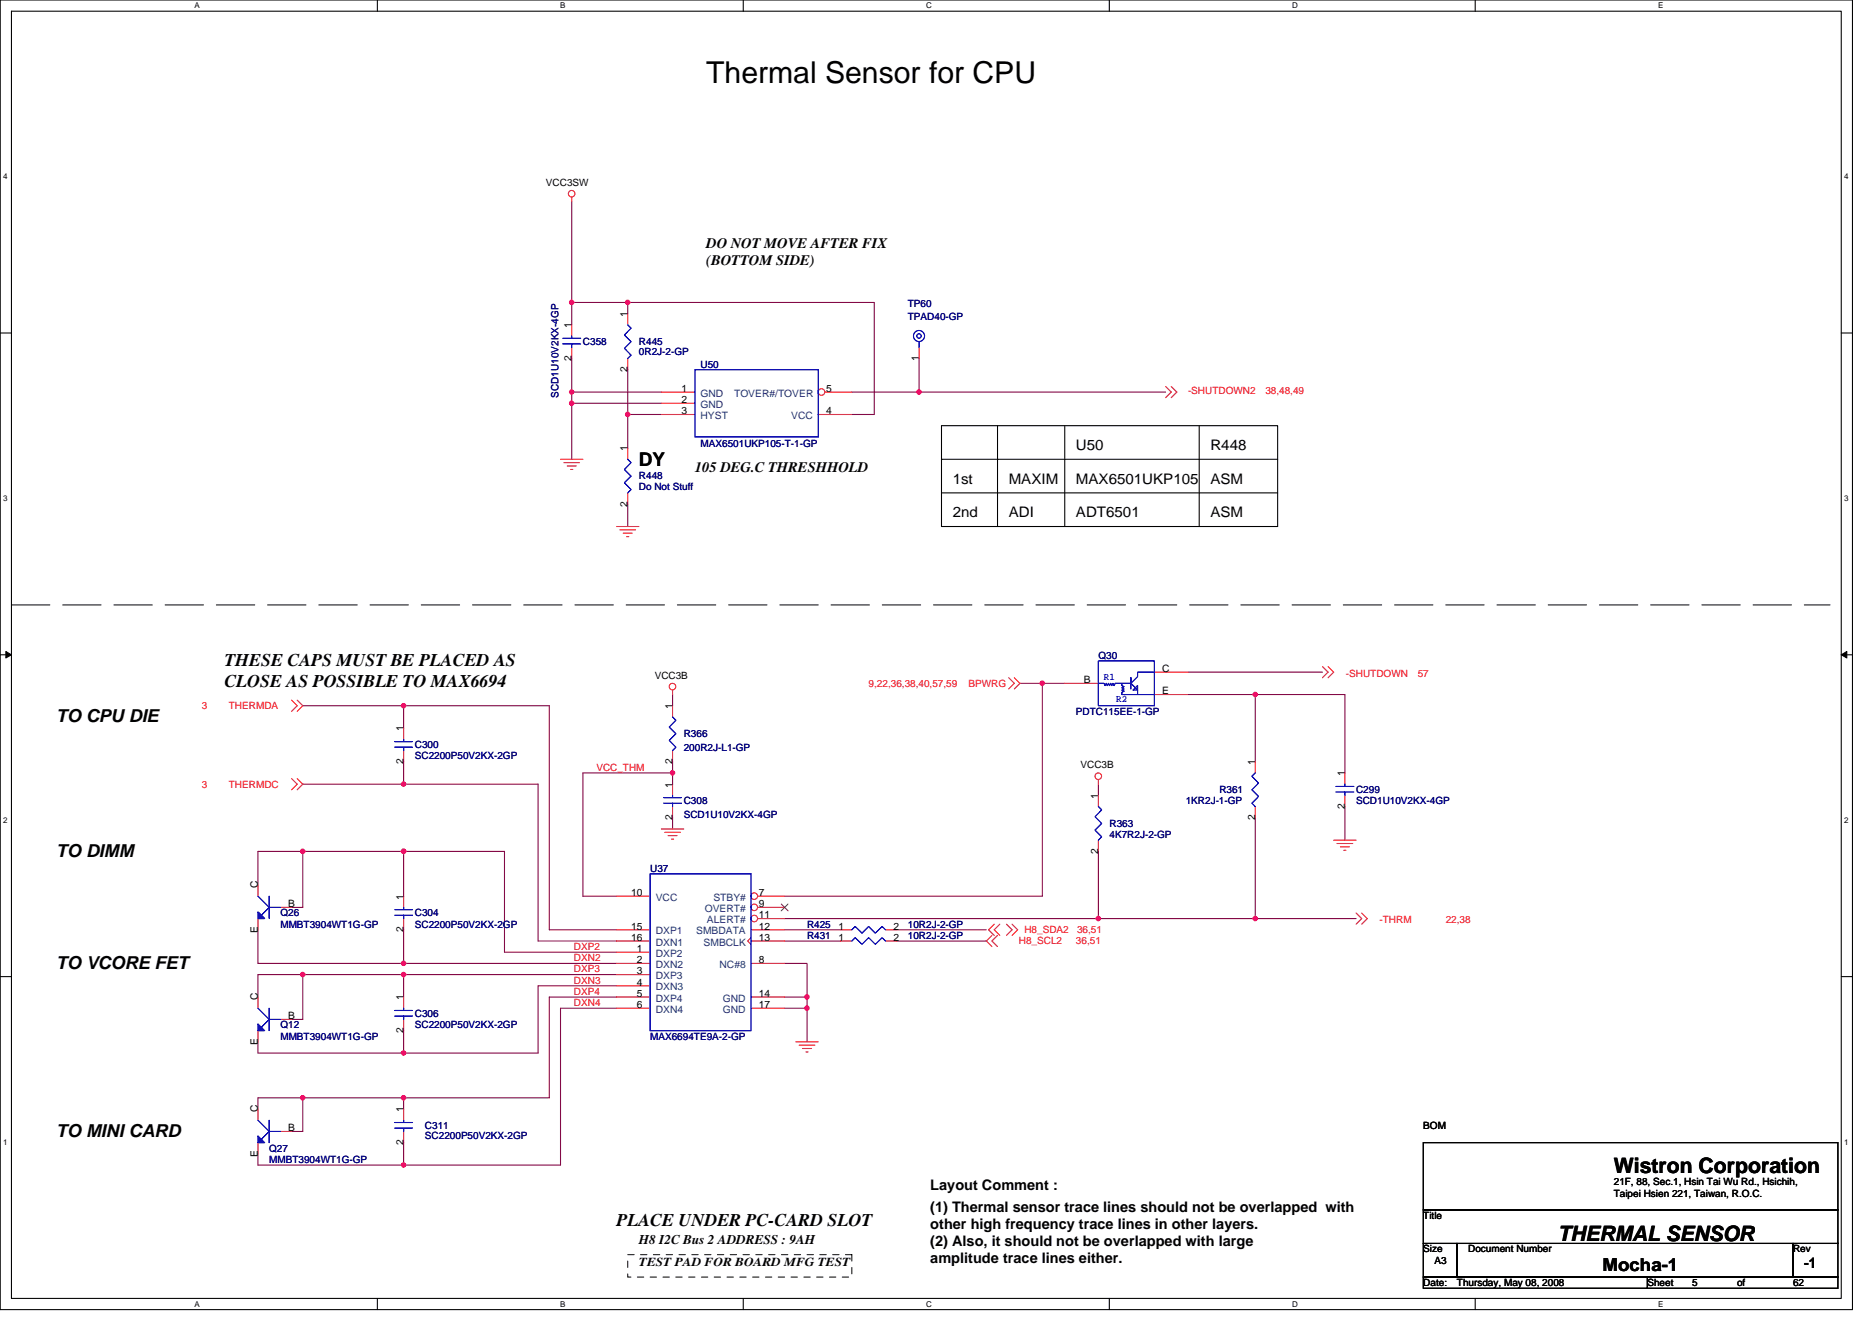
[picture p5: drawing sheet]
<svg xmlns="http://www.w3.org/2000/svg" width="297mm" height="210mm" viewBox="0 0 297 210" stroke-linecap="round" stroke-linejoin="round" font-family="sans-serif">
<path d="M0 0h293.9v207.9h-293.9zM1.8 1.8h290.4v204.3h-290.4z" fill="none" stroke="#000" stroke-width=".17"/>
<g fill="#fff">
<path d="M30.8 .2h.9v1.4h-.9z"/>
<path d="M30.8 206.3h.9v1.4h-.9z"/>
</g>
<path d="M59.9 0v1.8M59.9 206.1v1.8" fill="none" stroke="#000" stroke-width=".17"/>
<g fill="#fff">
<path d="M88.9 .2h.8v1.4h-.8z"/>
<path d="M88.9 206.3h.8v1.4h-.8z"/>
</g>
<path d="M117.9 0v1.8M117.9 206.1v1.8" fill="none" stroke="#000" stroke-width=".17"/>
<g fill="#fff">
<path d="M147 .2h.9v1.4h-.9z"/>
<path d="M147 206.3h.9v1.4h-.9z"/>
</g>
<path d="M176 0v1.8M176 206.1v1.8" fill="none" stroke="#000" stroke-width=".17"/>
<g fill="#fff">
<path d="M205 .2h.9v1.4h-.9z"/>
<path d="M205 206.3h.9v1.4h-.9z"/>
</g>
<path d="M234.1 0v1.8M234.1 206.1v1.8" fill="none" stroke="#000" stroke-width=".17"/>
<g fill="#fff">
<path d="M263.1 .2h.8v1.4h-.8z"/>
<path d="M263.1 206.3h.8v1.4h-.8z"/>
<path d="M.5 27.3h.7v1.4h-.7z"/>
<path d="M292.6 27.3h.7v1.4h-.7z"/>
<path d="M.5 78.4h.7v1.4h-.7z"/>
<path d="M292.6 78.4h.7v1.4h-.7z"/>
</g>
<path d="M0 52.9h1.8M292.2 52.9h1.7" fill="none" stroke="#000" stroke-width=".17"/>
<g fill="#fff">
<path d="M.5 129.5h.7v1.4h-.7z"/>
<path d="M292.6 129.5h.7v1.4h-.7z"/>
</g>
<path d="M0 103.9h1.8M292.2 103.9h1.7" fill="none" stroke="#000" stroke-width=".17"/>
<path d="M.9 103.4l.9 .5-.9 .5zM292.2 103.9l.8-.5v1z" fill="#000" stroke="#000" stroke-width=".16"/>
<g fill="#fff">
<path d="M.5 180.5h.7v1.4h-.7z"/>
<path d="M292.6 180.5h.7v1.4h-.7z"/>
</g>
<g fill="none" stroke="#000" stroke-width=".17">
<path d="M149.4 72.9h53.3M149.4 78.2h53.3M149.4 67.6h53.3v16h-53.3zM158.3 67.6v16M168.9 67.6v16M190.3 67.6v16M0 155h1.8M292.2 155h1.7M225.8 197.4h5.4v5.3h-5.4zM225.8 181.4h65.8v10.6h-65.8zM225.8 192h65.8v5.4h-65.8zM231.2 197.4h53.3v5.3h-53.3z"/>
<path d="M284.5 197.4h7.1v5.3h-7.1zM225.8 202.7h35.6v1.8h-35.6zM261.4 202.7h30.2v1.8h-30.2z"/>
</g>
<g fill="none" stroke="#800040" stroke-width=".17">
<path d="M90.7 32v16M90.7 48v3.6M90.7 56.9v5.3M90.7 48h8.9v1.8M99.6 58.7v7.1M99.6 48h39.1v17.8h-3.5M145.8 56.9v5.3M90.7 62.2v1.8M90.7 64v8.9M90.7 64h14.2M90.7 62.2h14.2M99.6 65.8h5.3"/>
<path d="M99.6 65.8v5.3M135.2 62.2h10.6M145.8 62.2h39.2M99.6 80v3.6M48 112h16M64 112v3.6M64 112h23.2v35.6h10.6M106.7 110.2v1.8M161.8 108.5h7.1M165.4 108.5v33.7h-40.9M188.5 106.7h21.3M188.5 110.2h10.7"/>
<path d="M199.2 110.2v10.7M199.2 110.2h14.2v12.5M48 124.5h16M48 135.1h16M48 135.1h-7.1v5.4M48 135.1v8.9h-1.7M64 120.9v3.6M64 135.1v7.1M64 135.1h16v16h17.8M64 124.5h21.4v24.9h12.4M106.7 129.8v1.8M106.7 122.7h-14.2v19.5h5.3"/>
<path d="M106.7 122.7v1.8M106.7 120.9v1.8M174.3 135.1v10.7M174.3 124.5v1.7M199.2 129.8v16M213.4 128v5.3M40.9 147.6v5.3h23.1M48 154.7h-7.1v3.5M48 154.7v7.1h-1.7M48 154.7h16M64 154.7v3.5M64 147.6v5.3"/>
<path d="M64 152.9h33.8M64 154.7h33.8M97.8 156.5h-12.4v10.6h-21.4M97.8 158.2h-10.6v16h-23.2M124.5 152.9h3.6v5.3M124.5 149.4h8.9M124.5 147.6h8.9M124.5 158.2h3.6M124.5 145.8h49.8M128.1 158.2v1.8M142.3 149.4h14.2M142.3 147.6h14.2"/>
<path d="M174.3 145.8h24.9M199.2 145.8h16M40.9 165.4v1.7h23.1M48 174.2h-7.1v1.8M64 174.2h-16v5.4h-1.7M64 163.6v3.5M64 174.2v1.8M97.8 160h-8.9v24.9h-24.9M124.5 160h3.6v5.4M40.9 183.1v1.8h23.1M64 181.4v3.5"/>
</g>
<g fill="#f0f" stroke="#f0f" stroke-width=".17">
<circle cx="145.8" cy="62.2" r=".35"/>
<circle cx="99.6" cy="65.8" r=".35"/>
<circle cx="99.6" cy="48" r=".35"/>
<circle cx="90.7" cy="62.2" r=".35"/>
<circle cx="90.7" cy="64" r=".35"/>
<circle cx="64" cy="112" r=".35"/>
<circle cx="64" cy="124.4" r=".35"/>
<circle cx="90.7" cy="48" r=".35"/>
<circle cx="64" cy="135.1" r=".35"/>
<circle cx="48" cy="135.1" r=".35"/>
<circle cx="64" cy="152.9" r=".35"/>
<circle cx="48" cy="154.7" r=".35"/>
<circle cx="64" cy="167.1" r=".35"/>
<circle cx="64" cy="154.7" r=".35"/>
<circle cx="64" cy="184.9" r=".35"/>
<circle cx="48" cy="174.2" r=".35"/>
<circle cx="64" cy="174.2" r=".35"/>
<circle cx="165.4" cy="108.4" r=".35"/>
<circle cx="199.2" cy="110.2" r=".35"/>
<circle cx="199.2" cy="145.8" r=".35"/>
<circle cx="174.3" cy="145.8" r=".35"/>
<circle cx="128" cy="160" r=".35"/>
<circle cx="106.7" cy="122.7" r=".35"/>
<circle cx="128" cy="158.2" r=".35"/>
</g>
<g fill="none" stroke="#f00" stroke-width=".17">
<path d="M90.7 31.3v.7M90.7 51.6v1.7M90.7 55.1v1.8M99.6 49.8v1.8M99.6 56.9v1.8M88.9 72.9h3.6M89.5 73.4h2.5M90 74h1.4M90.5 74.5h.4M185 61.3l.8 .9-.8 .9M185.8 61.3l.9 .9-.9 .9M97.8 83.6h3.6"/>
<path d="M98.4 84.1h2.5M98.9 84.6h1.4M99.4 85.2h.4M46.3 111.1l.9 .9-.9 .9M47.2 111.1l.8 .9-.8 .9M64 115.6v1.7M64 119.1v1.8M106.7 109.5v.7M106.7 112v1.8M106.7 119.1v1.8M160.1 107.6l.8 .9-.8 .8M160.9 107.6l.9 .9-.9 .8"/>
<path d="M209.8 105.8l.9 .9-.9 .9M210.7 105.8l.9 .9-.9 .9M46.3 123.6l.9 .9-.9 .8M47.2 123.6l.8 .9-.8 .8M104.9 131.6h3.6M105.5 132.1h2.5M106 132.6h1.4M106.5 133.2h.4M174.3 123.7v.8M211.6 133.3h3.6M212.2 133.9h2.4M212.7 134.4h1.4"/>
<path d="M213.2 135h.4M213.4 122.7v1.8M213.4 126.2v1.8M40.9 140.5v1.7M40.9 145.8v1.8M44.5 144h1.8M97.8 151.1h5.4M97.8 152.9h5.4M97.8 154.7h5.4M97.8 156.5h5.4M97.8 158.2h5.4M133.4 147.6h1.8"/>
<path d="M133.4 149.4h1.8M140.5 147.6h1.8M140.5 149.4h1.8M157.4 148.5l-.9 .9 .9 .8M157.8 146.7l-.9 .9 .9 .9M158.3 148.5l-.9 .9 .9 .8M158.6 146.7l-.8 .9 .8 .9M159.7 146.7l.9 .9-.9 .9M160.6 146.7l.9 .9-.9 .9M215.2 144.9l.9 .9-.9 .9M216.1 144.9l.9 .9-.9 .9M97.8 160h5.4"/>
<path d="M126.3 165.4h3.5M126.8 165.9h2.5M127.3 166.4h1.5M127.9 167h.3"/>
<circle cx="90.7" cy="30.7" r=".52"/>
<circle cx="106.7" cy="109" r=".52"/>
<circle cx="174.3" cy="123.2" r=".52"/>
</g>
<path d="M99.6 199.1h35.6v3.6h-35.6z" fill="none" stroke="#000" stroke-width=".16" stroke-dasharray="1 1 1 1 1 1 1 1"/>
<path d="M1.8 96h288.6" fill="none" stroke="#000" stroke-width=".16" stroke-dasharray="6.1 2"/>
<g fill="#00f" stroke="#00f" stroke-width=".17">
<path d="M40.9 144.7l1.1 1.1h-1.1z" fill-rule="evenodd"/>
<path d="M40.9 144.7l1.1 1.1h-1.1z" fill-rule="evenodd"/>
</g>
<g fill="none" stroke="#00f" stroke-width=".17">
<path d="M89.3 54.6h2.8M89.3 53.7h2.8M90.7 53.3v.4M90.7 54.6v.5M99.6 51.6l.5 .5-1 1.1 1 1-1 1.1 1 1.1-.5 .5M62.6 117.7h2.9M62.6 118.6h2.9M64 117.3v.4M64 118.6v.5M106.7 113.8l.5 .5-1 1.1 1 1.1-1 1 1 1.1-.5 .5M212 124.8h2.8M212 125.7h2.8"/>
<path d="M213.4 124.5v.3M213.4 125.7v.5M40.9 142.2l1.8 1.8-1.2 1.3M42.7 142.2v3.6M42.7 144h1.8M135.2 147.6l.5-.6 1.1 1.1 1-1.1 1.1 1.1 1.1-1.1 .5 .6M135.2 149.4l.5-.6 1.1 1.1 1-1.1 1.1 1.1 1.1-1.1 .5 .6"/>
</g>
<circle cx="119.7" cy="142.2" r=".52" fill="#fff" stroke="#f00" stroke-width=".17"/>
<path d="M119.2 152.9h5.3M120.2 142.2h4.3" fill="none" stroke="#f00" stroke-width=".17"/>
<circle cx="119.7" cy="144" r=".52" fill="#fff" stroke="#f00" stroke-width=".17"/>
<path d="M97.8 142.2h5.4M120.2 144h4.3" fill="none" stroke="#f00" stroke-width=".17"/>
<path d="M124 143.5l1 1.1M125 143.5l-1.1 1.1" fill="none" stroke="#804000" stroke-width=".16"/>
<circle cx="119.7" cy="145.8" r=".52" fill="#fff" stroke="#f00" stroke-width=".17"/>
<g fill="none" stroke="#f00" stroke-width=".17">
<path d="M145.8 55.1v1.8M104.9 62.2h5.4M104.9 64h5.4M104.9 65.8h5.4M129.8 65.8h5.4M168.9 108.5h5.4M183.2 110.2h5.3M183.2 106.7h5.3M199.2 120.9v1.8M199.2 128v1.8M97.8 147.6h5.4M97.8 149.4h5.4"/>
<path d="M119.2 148.8l-.6 .6 .6 .5M119.2 147.6h5.3M119.2 149.4h5.3M119.2 158.2h5.3M120.2 145.8h4.3M119.2 160h5.3"/>
</g>
<g fill="none" stroke="#00f" stroke-width=".17">
<path d="M145.8 54.2v.9M174.3 108.5h.9l.1 .3 .2-.3 .2 .3 .2-.3 .2 .3 .1-.3 .2 .3 .2-.3 .2 .3 .2-.3h2.4v-.9v1.7M174.3 104.9h8.9v7.1h-8.9zM178 108.5v.3l.4 .2-.4 .2 .4 .1-.4 .2 .4 .2-.4 .2v.3h2.5M179.8 109.5l.7-.7v.7zM183.2 106.7h-2.7v.7l-1.1 1.1 1.1 1v.7h2.7M103.2 138.7h16v24.9h-16zM199.2 122.7l-.6 .5 1.1 1.1-1.1 1 1.1 1.1-1.1 1.1 .6 .5"/>
<circle cx="145.8" cy="53.3" r=".35"/>
<circle cx="145.8" cy="53.3" r=".88"/>
</g>
<circle cx="130.3" cy="62.2" r=".52" fill="#fff" stroke="#f00" stroke-width=".17"/>
<g fill="none" stroke="#f00" stroke-width=".17">
<path d="M99.6 71.1v1.8M99.6 78.2v1.8M130.9 62.2h4.3M106.7 124.5v1.7M106.7 128v1.8M174.3 126.2v1.8M174.3 133.3v1.8M40.9 158.2v1.8M64 142.2v1.8M64 145.8v1.8M64 158.2v1.8M40.9 163.6v1.8"/>
<path d="M40.9 176v1.8M44.5 179.6h1.8M44.5 161.8h1.8M64 161.8v1.8M64 176v1.8M64 179.6v1.8M40.9 181.4v1.7"/>
</g>
<g fill="none" stroke="#00f" stroke-width=".17">
<path d="M110.3 58.7h19.5v10.6h-19.5zM99.6 72.9l.5 .5-1 1.1 1 1.1-1 1 1 1.1-.5 .5M105.3 127.5h2.8M105.3 126.6h2.8M106.7 126.2v.4M106.7 127.5v.5M174.3 128l.5 .5-1 1.1 1 1.1-1 1 1 1.1-.5 .6M62.6 144.4h2.9M62.6 145.3h2.9M64 144v.4M64 145.3v.5M40.9 177.8l1.8 1.8-1.2 1.2"/>
<path d="M40.9 160l1.8 1.8-1.2 1.2M42.7 177.8v3.6M42.7 179.6h1.8M42.7 160v3.6M42.7 161.8h1.8M62.6 179h2.9M62.6 178.2h2.9M62.6 160.4h2.9M62.6 161.3h2.9M64 177.8v.4M64 179v.6M64 160v.4"/>
<path d="M64 161.3v.5"/>
</g>
<g fill="#00f" stroke="#00f" stroke-width=".17">
<path d="M40.9 180.3l1.1 1.1h-1.1z" fill-rule="evenodd"/>
<path d="M40.9 180.3l1.1 1.1h-1.1z" fill-rule="evenodd"/>
<path d="M40.9 162.5l1.1 1.1h-1.1z" fill-rule="evenodd"/>
<path d="M40.9 162.5l1.1 1.1h-1.1z" fill-rule="evenodd"/>
</g>
<g fill="#f0f" stroke="#f0f" stroke-width=".17">
<circle cx="145.8" cy="62.2" r=".35"/>
<circle cx="99.6" cy="65.8" r=".35"/>
<circle cx="99.6" cy="48" r=".35"/>
<circle cx="90.7" cy="62.2" r=".35"/>
<circle cx="90.7" cy="64" r=".35"/>
<circle cx="64" cy="112" r=".35"/>
<circle cx="64" cy="124.4" r=".35"/>
<circle cx="90.7" cy="48" r=".35"/>
<circle cx="64" cy="135.1" r=".35"/>
<circle cx="48" cy="135.1" r=".35"/>
<circle cx="64" cy="152.9" r=".35"/>
<circle cx="48" cy="154.7" r=".35"/>
<circle cx="64" cy="167.1" r=".35"/>
<circle cx="64" cy="154.7" r=".35"/>
<circle cx="64" cy="184.9" r=".35"/>
<circle cx="48" cy="174.2" r=".35"/>
<circle cx="64" cy="174.2" r=".35"/>
<circle cx="165.4" cy="108.4" r=".35"/>
<circle cx="199.2" cy="110.2" r=".35"/>
<circle cx="199.2" cy="145.8" r=".35"/>
<circle cx="174.3" cy="145.8" r=".35"/>
<circle cx="128" cy="160" r=".35"/>
<circle cx="106.7" cy="122.7" r=".35"/>
<circle cx="128" cy="158.2" r=".35"/>
</g>
<text font-size="4.8" x="112.1" y="13.2">Thermal Sensor for CPU</text>
<g font-size="3.4">
<text x="256.1" y="186.2">Wistron Corporation</text>
<text x="247.2" y="196.9">THERMAL SENSOR</text>
</g>
<text font-size="3" x="101.4" y="73.9">DY</text>
<g font-size="2.8">
<text x="35.6" y="105.7">THESE CAPS MUST BE PLACED AS</text>
<text x="35.6" y="109">CLOSE AS POSSIBLE TO MAX6694</text>
<text x="8.9" y="114.6">TO CPU DIE</text>
<text x="8.9" y="136">TO DIMM</text>
<text x="8.9" y="153.7">TO VCORE FET</text>
<text x="8.9" y="180.4">TO MINI CARD</text>
<text x="97.8" y="194.6">PLACE UNDER PC-CARD SLOT</text>
<text x="254.3" y="201.8">Mocha-1</text>
</g>
<g font-size="2.3">
<text x="112.1" y="39.4">DO NOT MOVE AFTER FIX</text>
<text x="112.1" y="42.1">(BOTTOM SIDE)</text>
<text x="170.7" y="71.4">U50</text>
<text x="192.1" y="71.4">R448</text>
<text x="110.3" y="75">105 DEG.C THRESHHOLD</text>
<text x="151.2" y="76.8">1st</text>
<text x="160.1" y="76.8">MAXIM</text>
<text x="170.7" y="76.8">MAX6501UKP105</text>
<text x="192.1" y="76.8">ASM</text>
<text x="151.2" y="82.1">2nd</text>
<text x="160.1" y="82.1">ADI</text>
<text x="170.7" y="82.1">ADT6501</text>
<text x="192.1" y="82.1">ASM</text>
<text x="147.6" y="188.8">Layout Comment :</text>
<text x="147.6" y="192.4">(1) Thermal sensor trace lines should not be overlapped with</text>
<text x="147.6" y="195.1">other high frequency trace lines in other layers.</text>
<text x="147.6" y="197.7">(2) Also, it should not be overlapped with large</text>
<text x="147.6" y="200.4">amplitude trace lines either.</text>
<text x="286.3" y="201.3">-1</text>
</g>
<text font-size="2.1" x="101.4" y="197.5">H8 I2C Bus 2 ADDRESS : 9AH</text>
<text font-size="1.9" x="101.4" y="200.9">TEST PAD FOR BOARD MFG TEST</text>
<g font-size="1.6">
<text x="86.6" y="29.5">VCC3SW</text>
<text x="90.7" y="52.1" transform="rotate(-90 90.7 52.1)">1</text>
<text x="99.6" y="50.3" transform="rotate(-90 99.6 50.3)">1</text>
<text x="90.7" y="57.3" transform="rotate(-90 90.7 57.3)">2</text>
<text x="99.6" y="59.1" transform="rotate(-90 99.6 59.1)">2</text>
<text x="145.8" y="57.3" transform="rotate(-90 145.8 57.3)">1</text>
<text x="108.1" y="62.2">1</text>
<text x="108.1" y="64">2</text>
<text x="108.1" y="65.8">3</text>
<text x="131.1" y="65.8">4</text>
<text x="131.1" y="62.2">5</text>
<text x="99.6" y="71.6" transform="rotate(-90 99.6 71.6)">1</text>
<text x="99.6" y="80.4" transform="rotate(-90 99.6 80.4)">2</text>
<text x="103.9" y="107.7">VCC3B</text>
<text x="184.4" y="106.7">C</text>
<text x="106.7" y="112.5" transform="rotate(-90 106.7 112.5)">1</text>
<text x="172" y="108.4">B</text>
<text x="184.4" y="110.2">E</text>
<text x="64" y="116.1" transform="rotate(-90 64 116.1)">1</text>
<text x="64" y="121.3" transform="rotate(-90 64 121.3)">2</text>
<text x="106.7" y="125" transform="rotate(-90 106.7 125)">1</text>
<text x="106.7" y="121.3" transform="rotate(-90 106.7 121.3)">2</text>
<text x="171.4" y="122">VCC3B</text>
<text x="199.2" y="121.4" transform="rotate(-90 199.2 121.4)">1</text>
<text x="213.4" y="123.2" transform="rotate(-90 213.4 123.2)">1</text>
<text x="106.7" y="130.2" transform="rotate(-90 106.7 130.2)">2</text>
<text x="174.3" y="126.8" transform="rotate(-90 174.3 126.8)">1</text>
<text x="199.2" y="130.2" transform="rotate(-90 199.2 130.2)">2</text>
<text x="213.4" y="128.4" transform="rotate(-90 213.4 128.4)">2</text>
<text x="174.3" y="135.5" transform="rotate(-90 174.3 135.5)">2</text>
<text x="40.9" y="141" transform="rotate(-90 40.9 141)">C</text>
<text x="45.7" y="144">B</text>
<text x="64" y="142.8" transform="rotate(-90 64 142.8)">1</text>
<text x="100.1" y="142.2">10</text>
<text x="120.4" y="144">9</text>
<text x="120.4" y="142.2">7</text>
<text x="40.9" y="148.1" transform="rotate(-90 40.9 148.1)">E</text>
<text x="64" y="148" transform="rotate(-90 64 148)">2</text>
<text x="100.1" y="147.6">15</text>
<text x="100.1" y="149.3">16</text>
<text x="120.4" y="145.8">11</text>
<text x="120.4" y="149.3">13</text>
<text x="120.4" y="147.6">12</text>
<text x="133" y="147.6">1</text>
<text x="133" y="149.3">1</text>
<text x="141.7" y="147.6">2</text>
<text x="141.7" y="149.3">2</text>
<text x="101" y="151.1">1</text>
<text x="101" y="152.9">2</text>
<text x="101" y="154.7">3</text>
<text x="120.4" y="152.9">8</text>
<text x="40.9" y="158.8" transform="rotate(-90 40.9 158.8)">C</text>
<text x="45.7" y="161.8">B</text>
<text x="64" y="158.8" transform="rotate(-90 64 158.8)">1</text>
<text x="101" y="156.4">4</text>
<text x="101" y="158.2">5</text>
<text x="101" y="160">6</text>
<text x="120.4" y="158.2">14</text>
<text x="120.4" y="160">17</text>
<text x="40.9" y="165.9" transform="rotate(-90 40.9 165.9)">E</text>
<text x="64" y="164" transform="rotate(-90 64 164)">2</text>
<text x="40.9" y="176.6" transform="rotate(-90 40.9 176.6)">C</text>
<text x="45.7" y="179.6">B</text>
<text x="64" y="176.6" transform="rotate(-90 64 176.6)">1</text>
<text x="225.8" y="179.2">BOM</text>
<text x="40.9" y="183.7" transform="rotate(-90 40.9 183.7)">E</text>
<text x="64" y="181.7" transform="rotate(-90 64 181.7)">2</text>
<text x="256.1" y="188.1">21F, 88, Sec.1, Hsin Tai Wu Rd., Hsichih,</text>
<text x="256.1" y="189.9">Taipei Hsien 221, Taiwan, R.O.C.</text>
<text x="225.8" y="193.4">Title</text>
<text x="225.8" y="198.8">Size</text>
<text x="227.6" y="200.6">A3</text>
<text x="233" y="198.8">Document Number</text>
<text x="284.5" y="198.8">Rev</text>
<text x="225.8" y="204.1">Date:</text>
<text x="231.2" y="204.1">Thursday, May 08, 2008</text>
<text x="261.4" y="204.1">Sheet</text>
<text x="268.5" y="204.1">5</text>
<text x="275.6" y="204.1">of</text>
<text x="284.5" y="204.1">62</text>
</g>
<g font-size="1.6" fill="#000080">
<text x="144.1" y="48.7">TP60</text>
<text x="144.1" y="50.8">TPAD40-GP</text>
<text x="92.5" y="54.8">C358</text>
<text x="101.4" y="54.8">R445</text>
<text x="101.4" y="56.4">0R2J-2-GP</text>
<text x="111.2" y="58.5">U50</text>
<text x="88.6" y="63.1" transform="rotate(-90 88.6 63.1)">SCD1U10V2KX-4GP</text>
<text x="111.2" y="70.9">MAX6501UKP105-T-1-GP</text>
<text x="101.4" y="76.1">R448</text>
<text x="101.4" y="77.7">Do Not Stuff</text>
<text x="174.3" y="104.5">Q30</text>
<text x="170.7" y="113.4">PDTC115EE-1-GP</text>
<text x="65.8" y="118.8">C300</text>
<text x="108.5" y="117">R366</text>
<text x="108.5" y="119.1">200R2J-L1-GP</text>
<text x="65.8" y="120.5">SC2200P50V2KX-2GP</text>
<text x="193.5" y="125.9">R361</text>
<text x="215.2" y="125.9">C299</text>
<text x="108.5" y="127.7">C308</text>
<text x="108.5" y="129.8">SCD1U10V2KX-4GP</text>
<text x="176.1" y="131.2">R363</text>
<text x="188.1" y="127.7">1KR2J-1-GP</text>
<text x="215.2" y="127.7">SCD1U10V2KX-4GP</text>
<text x="176.1" y="133">4K7R2J-2-GP</text>
<text x="103.2" y="138.3">U37</text>
<text x="44.5" y="145.4">Q26</text>
<text x="44.5" y="147.2">MMBT3904WT1G-GP</text>
<text x="65.8" y="145.4">C304</text>
<text x="65.8" y="147.2">SC2200P50V2KX-2GP</text>
<text x="128.1" y="147.2">R425</text>
<text x="128.1" y="149">R431</text>
<text x="144.1" y="147.2">10R2J-2-GP</text>
<text x="144.1" y="149">10R2J-2-GP</text>
<text x="65.8" y="161.4">C306</text>
<text x="44.5" y="163.2">Q12</text>
<text x="44.5" y="165">MMBT3904WT1G-GP</text>
<text x="65.8" y="163.2">SC2200P50V2KX-2GP</text>
<text x="103.2" y="165">MAX6694TE9A-2-GP</text>
<text x="67.4" y="179.2">C311</text>
<text x="42.7" y="182.8">Q27</text>
<text x="42.7" y="184.6">MMBT3904WT1G-GP</text>
<text x="67.4" y="180.8">SC2200P50V2KX-2GP</text>
</g>
<g font-size="1.6" fill="#004080">
<text x="111.2" y="62.9">GND</text>
<text x="111.2" y="64.7">GND</text>
<text x="116.5" y="62.9">TOVER#/TOVER</text>
<text x="111.2" y="66.5">HYST</text>
<text x="125.5" y="66.5">VCC</text>
<text x="104.1" y="143">VCC</text>
<text x="113.2" y="143">STBY#</text>
<text x="104.1" y="148.3">DXP1</text>
<text x="110.5" y="148.3">SMBDATA</text>
<text x="111.8" y="144.7">OVERT#</text>
<text x="112.2" y="146.5">ALERT#</text>
<text x="104.1" y="151.8">DXP2</text>
<text x="104.1" y="153.6">DXN2</text>
<text x="104.1" y="155.4">DXP3</text>
<text x="104.1" y="150.1">DXN1</text>
<text x="111.7" y="150.1">SMBCLK</text>
<text x="114.2" y="153.6">NC#8</text>
<text x="104.1" y="157.2">DXN3</text>
<text x="104.1" y="159">DXP4</text>
<text x="104.1" y="160.7">DXN4</text>
<text x="114.7" y="159">GND</text>
<text x="114.7" y="160.7">GND</text>
</g>
<g font-size="1.6" fill="#f00">
<text x="188.5" y="62.6">-SHUTDOWN2</text>
<text x="200.8" y="62.6">38,48,49</text>
<text x="213.6" y="107.4">-SHUTDOWN</text>
<text x="225" y="107.4">57</text>
<text x="32" y="112.5">3</text>
<text x="36.3" y="112.5">THERMDA</text>
<text x="137.8" y="109">9,22,36,38,40,57,59</text>
<text x="153.7" y="109">BPWRG</text>
<text x="32" y="125">3</text>
<text x="36.3" y="125">THERMDC</text>
<text x="94.6" y="122.3">VCC_THM</text>
<text x="161.7" y="149.9">H8_SCL2</text>
<text x="162.6" y="148.1">H8_SDA2</text>
<text x="170.7" y="149.9">36,51</text>
<text x="170.9" y="148.1">36,51</text>
<text x="218.9" y="146.5">-THRM</text>
<text x="229.4" y="146.5">22,38</text>
<text x="91.1" y="150.8">DXP2</text>
<text x="91.1" y="152.5">DXN2</text>
<text x="91.1" y="154.3">DXP3</text>
<text x="91.1" y="156.1">DXN3</text>
<text x="91.1" y="157.9">DXP4</text>
<text x="91.1" y="159.7">DXN4</text>
</g>
<g font-size="1.6" fill="#00f">
<text x="175.2" y="107.9">R1</text>
<text x="177.1" y="111.5">R2</text>
</g>
<g font-size="1.3">
<text x="30.8" y="1.3">A</text>
<text x="88.9" y="1.3">B</text>
<text x="147" y="1.3">C</text>
<text x="205" y="1.3">D</text>
<text x="263.1" y="1.3">E</text>
<text x=".5" y="28.4">4</text>
<text x="292.6" y="28.4">4</text>
<text x=".5" y="79.5">3</text>
<text x="292.6" y="79.5">3</text>
<text x=".5" y="130.6">2</text>
<text x="292.6" y="130.6">2</text>
<text x=".5" y="181.7">1</text>
<text x="292.6" y="181.7">1</text>
<text x="30.8" y="207.4">A</text>
<text x="88.9" y="207.4">B</text>
<text x="147" y="207.4">C</text>
<text x="205" y="207.4">D</text>
<text x="263.1" y="207.4">E</text>
</g>
</svg>
